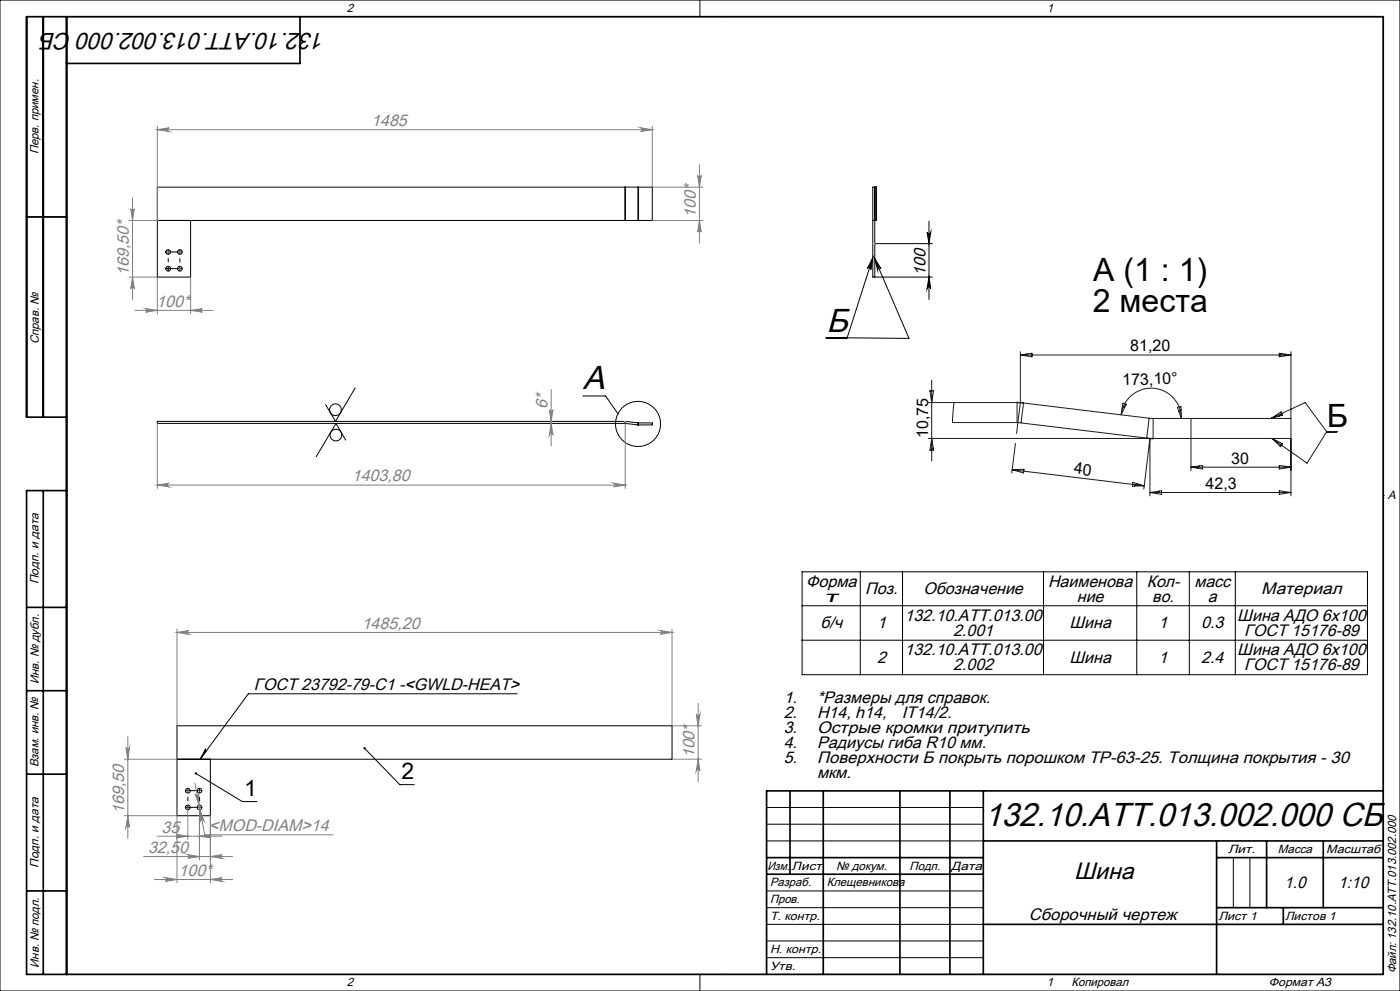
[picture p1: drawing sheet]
<svg xmlns="http://www.w3.org/2000/svg" width="420mm" height="297mm" viewBox="0 0 420 297" stroke-linecap="round" stroke-linejoin="round" font-family="sans-serif">
<g fill="none" stroke="#000" stroke-width=".3">
<path d="M0 0h420v297h-420zM20 5h395v287h-395zM210 0v5M217.5 5h.1M187.5 56.1h.1M187.5 56.1h-140.3v26.9h10v-16.9M187.5 56.1v10M187.6 56.1h3.8M187.6 56.1v10M191.4 56.1h.2M191.4 56.1v10M191.6 56.1v10"/>
<path d="M191.6 56.1h4.1v10h-4.1M262.4 56.1h.1M262.4 56.1v26.9M262.9 56.1v10M262.9 56.1h-1.1v26.9h17.9M8 65h12M47.2 66.1h140.3M187.5 66.1h.1M187.6 66.1h3.8M191.4 66.1h.2M261.8 77.3l-.5 3.5a.54 .54 0 0 0-.4-.7 .54 .54 0 0 0-.7 .3zM261.8 66.1h1.1"/>
<path d="M261.8 77.3l-7.7 23.9M262.4 66.1h.1M262.4 77.5l1.9 3a.54 .54 0 0 0-.7-.2 .54 .54 0 0 0-.3 .7zM262.4 77.5l10.3 23.9-18.6-.2M262.5 73h17.2M278.1 69.5a.55 .55 0 0 0 .6 .5 .55 .55 0 0 0 .5-.5l-.5 3.5zM278.7 66.3v23.4M50.3 80.5h.3M50.4 80.4v.2M278.7 83l.5 3.5a.55 .55 0 0 0-.5-.5 .55 .55 0 0 0-.6 .5zM106.5 116.3l-5.9 10-2.9-5M174.8 118.7h6.9l3.7 5.3"/>
<path d="M247.9 101.2h6.2M103.7 131.9l-2.9-5-5.9 10M187.5 126.9h.1M187.5 126.3h.2M187.5 126.3v.6M187.5 126.3h-140.3v.6h140.3M187.6 126.9l3.8 .4M187.7 126.3l-.1 .6M187.7 126.3l3.8 .4M191.4 127.3h.2M191.5 126.7h.1M191.5 126.7l-.1 .6"/>
<path d="M191.6 126.7v.6M191.6 126.7h4.1v.6h-4.1M20 148.5h.1M415 148.5h.1M240.6 171.4h169.6v30.8h-169.6zM258.1 171.4v30.8M270.8 171.4v30.8M313.1 171.4v30.8M341 171.4v30.8M356.8 171.4v30.8M370.6 171.4v30.8M240.6 181.5h169.6"/>
<path d="M240.6 191.9h169.6M155.2 207.9h-80.7l-14.5 19.6M53.1 227.5h148.5v-10h-148.5v27h10v-17M58.8 231.8l13.9 8.4h4.3M61.7 224.4l.1 .7-1.8 2.4zM109.4 224.3l10.5 10.9h4.3M56.2 242h.2M56.3 241.9v.2M230 242h65M230 247h65M230 252h65M370 257v15"/>
<path d="M375 257v15M230 267h65M230 272h65M230 277h65M210 292v5M217.5 292h.1M230 282h65M230 287h65"/>
<circle cx="50.4" cy="75.5" r=".71"/>
<circle cx="53.9" cy="75.5" r=".71"/>
<circle cx="50.4" cy="80.5" r=".7"/>
<circle cx="53.9" cy="80.5" r=".71"/>
<circle cx="100.6" cy="122.8" r="1.75"/>
<circle cx="100.8" cy="130.4" r="1.76"/>
<circle cx="191.4" cy="127.1" r="6.8"/>
<circle cx="56.3" cy="237" r=".71"/>
<circle cx="59.9" cy="237" r=".69"/>
<circle cx="56.3" cy="242" r=".71"/>
<circle cx="59.9" cy="242" r=".7"/>
</g>
<g fill="none" stroke="#808080" stroke-width=".3">
<path d="M47.2 38.9l3.5-.6a.55 .55 0 0 0-.5 .6 .55 .55 0 0 0 .5 .5zM47.2 37.8v28.3h-8.4M47.2 38.9h148.5M192.2 38.3l3.5 .6-3.5 .5a.55 .55 0 0 0 .5-.5 .55 .55 0 0 0-.5-.6zM195.7 37.8v18.3M39.8 59.3v30.4M195.7 56.1h15.1M209.3 52.6a.53 .53 0 0 0 .5 .5 .53 .53 0 0 0 .6-.5l-.6 3.5zM209.8 49.4v23.4M39.2 62.6a.53 .53 0 0 0 .6 .5 .53 .53 0 0 0 .5-.5l-.5 3.5zM195.7 66.1h15.1M209.8 66.1l.6 3.5a.53 .53 0 0 0-.6-.5 .53 .53 0 0 0-.5 .5z"/>
<path d="M38.8 83h8.4v11M39.8 83l.5 3.5a.53 .53 0 0 0-.5-.5 .53 .53 0 0 0-.6 .5zM40.5 93h23.4M43.7 92.5l3.5 .5-3.5 .6a.53 .53 0 0 0 .5-.6 .53 .53 0 0 0-.5-.5zM57.2 93l3.5-.5a.53 .53 0 0 0-.5 .5 .53 .53 0 0 0 .5 .6zM57.2 83v11M165.3 116.7v16.9M47.2 126.9v19.5M164.8 122.8a.53 .53 0 0 0 .5 .5 .53 .53 0 0 0 .6-.5l-.6 3.5zM165.3 126.9l.6 3.5a.53 .53 0 0 0-.6-.5 .53 .53 0 0 0-.5 .5zM187.6 126.3v20.1M47.2 145.4l3.5-.6a.55 .55 0 0 0-.5 .6 .55 .55 0 0 0 .5 .5z"/>
<path d="M47.2 145.4h140.4M184.1 144.8l3.5 .6-3.5 .5a.55 .55 0 0 0 .5-.5 .55 .55 0 0 0-.5-.6zM53.1 189.5l3.5-.5a.55 .55 0 0 0-.5 .5 .55 .55 0 0 0 .5 .6zM53.1 188.5v39M53.1 189.5h148.5M198.1 189l3.5 .5-3.5 .6a.55 .55 0 0 0 .5-.6 .55 .55 0 0 0-.5-.5zM201.6 188.5v29h8.8M208.9 214a.55 .55 0 0 0 .5 .5 .55 .55 0 0 0 .6-.5l-.6 3.5zM209.4 210.8v23.5M37.3 227.5h15.8M37.8 224a.55 .55 0 0 0 .5 .5 .55 .55 0 0 0 .6-.5l-.6 3.5zM38.3 220.8v30.4"/>
<path d="M58.5 234.7l2.9 15.5h38.5M58.5 237.9a.54 .54 0 0 0 .6 .5 .54 .54 0 0 0 .5-.6l.1 3.5zM201.6 227.5h8.8M209.4 227.5l.6 3.5a.55 .55 0 0 0-.6-.5 .55 .55 0 0 0-.5 .5zM37.3 244.5h15.8v20.1M38.3 244.5l.6 3.5a.55 .55 0 0 0-.6-.5 .55 .55 0 0 0-.5 .5zM43.1 256.7h26.7M47.1 250.6h19.5M52.8 250.1l3.5 .5-3.5 .5a.53 .53 0 0 0 .5-.5 .53 .53 0 0 0-.5-.5zM56.3 256.1l3.5 .6-3.5 .5a.55 .55 0 0 0 .6-.5 .55 .55 0 0 0-.6-.6zM56.3 242v9.6M59.8 250.6l3.6-.5a.53 .53 0 0 0-.6 .5 .53 .53 0 0 0 .6 .5z"/>
<path d="M59.8 242v15.7M60 242.7l1.2 3.3a.54 .54 0 0 0-.7-.4 .54 .54 0 0 0-.4 .6zM63.1 256.7l3.5-.6a.55 .55 0 0 0-.5 .6 .55 .55 0 0 0 .5 .5zM63.1 244.5v20.1M46.4 263.6h23.4M49.6 263l3.5 .6-3.5 .5a.55 .55 0 0 0 .5-.5 .55 .55 0 0 0-.5-.6zM63.1 263.6l3.5-.6a.55 .55 0 0 0-.5 .6 .55 .55 0 0 0 .5 .5z"/>
</g>
<g fill="none" stroke="#191924" stroke-width=".3">
<path d="M279 117.2h1.1l-.6 3.4zM279.1 117.2h-.1M279.5 113.9v24.2M306.1 105.4v15.2l-.7 6M306.1 106.4l3.5-.5v1zM306.1 106.4h81.2M308.1 106.1l-.5 .5M383.8 105.9l3.5 .5-3.5 .5zM384.6 106l-.8 .7M387.3 105.4v43.2M278.5 120.6h28.6M278.5 131.4h108.8"/>
<path d="M279.5 131.4l.6 3.5h-1.1zM280 134.2l-.7 .7M286.2 120.6l-.4 6h19.3M304.6 132.9l-1.1 8.9M305.1 120.5l1.9 .3M305.1 126.6l1.2 .1M305.4 126.6l-.4 3.3M306.3 126.7l37.7 4.6M307.1 120.8l-2-.2v6M307.1 120.8l37.6 4.5M307.1 120.8l-.8 5.9M336.3 124.3a9.1 9.1 0 0 1 9.6-8 9.1 9.1 0 0 1 8.5 9.1"/>
<path d="M336.9 120.8l1 .3-1.6 3.2zM337.9 121.2l-1.3 1.3M344 131.3l2 .2M344.7 125.3l1.2 .1M344.7 125.3l-.7 6M345.9 125.4v6l-1.9-.1M345.9 125.4h41.4M353.2 122.1l1.1-.2 .1 3.5zM354.3 122.7l-.6 .7M357.3 125.4v15.6M359.9 139.6l-.7 .7M381.3 125.4l3-2 .4 1z"/>
<path d="M381.3 125.4l10.2-4.8 6.5 8.8M381.6 131.4l3.2 1.6-.6 .9zM383.8 139.5l3.5 .5-3.5 .5zM384.5 124l-.7 .7M384.6 132.9l-.7 .7M386.5 139.9l-.2 .3M398 129.4h3.1M398 129.4l-5.9 9.4-10.5-7.4M303.7 140.8l3.5-.2-.1 1.1zM303.7 140.8l39.6 4.8M304.9 140.8l-.3 .2M339.9 144.6l3.4 1-3.6 .1z"/>
<path d="M341.1 145l-.7 .7M343.1 146.6l1.9-15.2v17.2M345 147.6l3.5-.5v1.1zM345 147.6h42.3M347.8 147.2l-.7 .8M357.3 140l3.5-.5v1zM357.3 140h30M383.8 147.1l3.5 .5-3.5 .6zM383.9 147.1h-.1"/>
</g>
<g fill="none" stroke="#000" stroke-width=".3" stroke-dasharray="15.2 1.3 1.3 1.3" stroke-linecap="butt">
<path d="M50.3 75.5h-.6M50.5 75.5v-.1M50.5 75.5h-.1M50.5 75.5v.1M50.5 75.5h.1M50.5 75.3v-.6M50.7 75.5h3.1M54 75.5v-.1M54 75.5h-.1M54 75.5v.1M54 75.5h.1M54 75.3v-.6"/>
<path d="M54.2 75.5h.6M50.3 80.5h-.6M50.5 80.7v.6M50.7 80.5h3.1M54 80.5v-.1M54 80.5h-.1M54 80.5v.1M54 80.5h.1M54 80.7v.6M54.2 80.5h.6M56.2 237h-.6M56.4 237v-.1"/>
<path d="M56.4 237h-.1M56.4 237v.1M56.4 237h.1M56.4 236.8v-.6M56.6 237h3.1M59.9 237v-.1M59.9 237h-.1M59.9 237v.1M59.9 237h.1M59.9 236.8v-.6M60.1 237h.6M56.2 242h-.6"/>
<path d="M56.4 242.2v.6M56.6 242h3.1M59.9 242v-.1M59.9 242h-.1M59.9 242v.1M59.9 242h.1M59.9 242.2v.6M60.1 242h.6"/>
</g>
<path d="M50.5 80.3v-4.6M54 80.3v-4.6M56.4 241.8v-4.6M59.9 241.8v-4.6" fill="none" stroke="#000" stroke-width=".3" stroke-dasharray="15.2 1.3 1.3 1.3" stroke-dashoffset="14.8" stroke-linecap="butt"/>
<g fill="none" stroke="#000" stroke-width=".5">
<path d="M13 5v120M20 5v287M90 5v14h-70M8 65h12M20 125h-12v-120h407v287h-407v-145h12M13 147v145M8 182h12M8 207h12M8 232h12M237 237v25M247 237v55M270 237v55"/>
<path d="M285 237v55M295 237v55M415 237h-185v55M230 257h65M295 252h120M365 252v40M365 257h50M380 252v20M397 252v20M8 267h12M230 262h65M295 277h120"/>
<path d="M365 272h50M385 272v5"/>
</g>
<path d="M261.8 73h.6M187.5 126.3h.2" fill="none" stroke="#c0c0c0" stroke-width=".3"/>
<g fill="#000">
<path d="M61.7 224.4l.1 .7-1.8 2.4z"/>
<path d="M261.8 77.3l-.5 3.5a.54 .54 0 0 0-.4-.7 .54 .54 0 0 0-.7 .3zM262.4 77.5l1.9 3a.54 .54 0 0 0-.7-.2 .54 .54 0 0 0-.3 .7z"/>
<path d="M58.5 231.5l.3 .3-.3-.2a.36 .36 0 0 0 .2 .6 .36 .36 0 0 0 .4-.5 .36 .36 0 0 0-.6-.2zM109.1 224a.37 .37 0 0 0 .2 .6 .37 .37 0 0 0 .5-.4 .37 .37 0 0 0-.6-.3l.2 .4z"/>
</g>
<g fill="#808080">
<path d="M57.2 93l3.5-.5a.53 .53 0 0 0-.5 .5 .53 .53 0 0 0 .5 .6zM43.7 92.5l3.5 .5-3.5 .6a.53 .53 0 0 0 .5-.6 .53 .53 0 0 0-.5-.5zM59.8 250.6l3.6-.5a.53 .53 0 0 0-.6 .5 .53 .53 0 0 0 .6 .5zM52.8 250.1l3.5 .5-3.5 .5a.53 .53 0 0 0 .5-.5 .53 .53 0 0 0-.5-.5zM63.1 263.6l3.5-.6a.55 .55 0 0 0-.5 .6 .55 .55 0 0 0 .5 .5zM49.6 263l3.5 .6-3.5 .5a.55 .55 0 0 0 .5-.5 .55 .55 0 0 0-.5-.6z"/>
<path d="M58.5 237.9l1.2 3.4-.1-3.5a.54 .54 0 0 1-.5 .6 .54 .54 0 0 1-.6-.5zM60 242.7l.1 3.5a.54 .54 0 0 1 .4-.6 .54 .54 0 0 1 .7 .4z"/>
<path d="M63.1 256.7l3.5-.6a.55 .55 0 0 0-.5 .6 .55 .55 0 0 0 .5 .5zM56.3 256.1l3.5 .6-3.5 .5a.55 .55 0 0 0 .6-.5 .55 .55 0 0 0-.6-.6z"/>
<path d="M165.3 126.9l.6 3.5a.53 .53 0 0 0-.6-.5 .53 .53 0 0 0-.5 .5zM164.8 122.8a.53 .53 0 0 0 .5 .5 .53 .53 0 0 0 .6-.5l-.6 3.5z"/>
<path d="M39.2 62.6a.53 .53 0 0 0 .6 .5 .53 .53 0 0 0 .5-.5l-.5 3.5zM39.8 83l.5 3.5a.53 .53 0 0 0-.5-.5 .53 .53 0 0 0-.6 .5zM37.8 224a.55 .55 0 0 0 .5 .5 .55 .55 0 0 0 .6-.5l-.6 3.5zM38.3 244.5l.6 3.5a.55 .55 0 0 0-.6-.5 .55 .55 0 0 0-.5 .5z"/>
<path d="M209.3 52.6a.53 .53 0 0 0 .5 .5 .53 .53 0 0 0 .6-.5l-.6 3.5zM209.8 66.1l.6 3.5a.53 .53 0 0 0-.6-.5 .53 .53 0 0 0-.5 .5zM208.9 214a.55 .55 0 0 0 .5 .5 .55 .55 0 0 0 .6-.5l-.6 3.5zM209.4 227.5l.6 3.5a.55 .55 0 0 0-.6-.5 .55 .55 0 0 0-.5 .5z"/>
<path d="M47.2 38.9l3.5-.6a.55 .55 0 0 0-.5 .6 .55 .55 0 0 0 .5 .5zM192.2 38.3l3.5 .6-3.5 .5a.55 .55 0 0 0 .5-.5 .55 .55 0 0 0-.5-.6zM53.1 189.5l3.5-.5a.55 .55 0 0 0-.5 .5 .55 .55 0 0 0 .5 .6zM198.1 189l3.5 .5-3.5 .6a.55 .55 0 0 0 .5-.6 .55 .55 0 0 0-.5-.5z"/>
</g>
<path d="M278.1 69.5a.55 .55 0 0 0 .6 .5 .55 .55 0 0 0 .5-.5l-.5 3.5zM278.7 83l.5 3.5a.55 .55 0 0 0-.5-.5 .55 .55 0 0 0-.6 .5z" fill="#000"/>
<path d="M184.1 144.8l3.5 .6-3.5 .5a.55 .55 0 0 0 .5-.5 .55 .55 0 0 0-.5-.6zM47.2 145.4l3.5-.6a.55 .55 0 0 0-.5 .6 .55 .55 0 0 0 .5 .5z" fill="#808080"/>
<g font-size="10">
<text x="247.9" y="99.6">Б</text>
<text x="174.9" y="116.6">A</text>
<text x="295.3" y="247.6">132.10.ATT.013.002.000 СБ</text>
</g>
<g font-size="9.6">
<text x="328" y="84.3">A (1 : 1)</text>
<text x="327.8" y="93.4">2 места</text>
<text x="398" y="128">Б</text>
</g>
<g font-size="7.1">
<text x="97.7" y="9.8" transform="rotate(-180 97.7 9.8)">132.10.ATT.013.002.000 СБ</text>
<text x="322.3" y="263.5">Шина</text>
</g>
<g font-size="6.9">
<text x="120.5" y="233.6">2</text>
<text x="73.2" y="238.7">1</text>
</g>
<g font-size="5" fill="#808080">
<text x="111.4" y="37.8">1485</text>
<text x="208.8" y="65.4" transform="rotate(-90 208.8 65.4)">100*</text>
<text x="38.7" y="82.7" transform="rotate(-90 38.7 82.7)">169,50*</text>
<text x="46.9" y="91.9">100*</text>
<text x="164.3" y="122.6" transform="rotate(-90 164.3 122.6)">6*</text>
<text x="105.5" y="144.3">1403,80</text>
<text x="108.5" y="188.4">1485,20</text>
<text x="208.4" y="227.3" transform="rotate(-90 208.4 227.3)">100*</text>
<text x="37.3" y="244" transform="rotate(-90 37.3 244)">169,50</text>
<text x="48.5" y="249.5">35</text>
<text x="62.8" y="249.1">&lt;MOD-DIAM&gt;14</text>
<text x="44.4" y="255.6">32,50</text>
<text x="53.6" y="262.5">100*</text>
</g>
<g font-size="5">
<text x="277.6" y="82.6" transform="rotate(-90 277.6 82.6)">100</text>
<text x="241.8" y="175.8">Форма</text>
<text x="259.6" y="178.1">Поз.</text>
<text x="277" y="178.1">Обозначение</text>
<text x="314.4" y="175.8">Наименова</text>
<text x="344" y="175.8">Кол-</text>
<text x="358.3" y="175.8">масс</text>
<text x="378.4" y="178.1">Материал</text>
<text x="247.4" y="180.3">т</text>
<text x="323.1" y="180.3">ние</text>
<text x="345.7" y="180.3">во.</text>
<text x="362.4" y="180.3">а</text>
<text x="246.1" y="188.3">б/ч</text>
<text x="263.1" y="188.3">1</text>
<text x="271.4" y="186.1">132.10.ATT.013.00</text>
<text x="285.9" y="190.6">2.001</text>
<text x="320.9" y="188.3">Шина</text>
<text x="347.6" y="188.3">1</text>
<text x="360.4" y="188.3">0.3</text>
<text x="371.2" y="186.1">Шина АДО 6х100</text>
<text x="373.2" y="190.6">ГОСТ 15176-89</text>
<text x="271.4" y="196.4">132.10.ATT.013.00</text>
<text x="371.2" y="196.4">Шина АДО 6х100</text>
<text x="263.1" y="198.7">2</text>
<text x="285.9" y="200.9">2.002</text>
<text x="320.9" y="198.7">Шина</text>
<text x="347.6" y="198.7">1</text>
<text x="360.4" y="198.7">2.4</text>
<text x="373.2" y="200.9">ГОСТ 15176-89</text>
<text x="76.2" y="206.8">ГОСТ 23792-79-С1 -&lt;GWLD-HEAT&gt;</text>
<text x="235.1" y="210.6">1.</text>
<text x="235.1" y="215.2">2.</text>
<text x="245.1" y="210.6">*Размеры для справок.</text>
<text x="245.1" y="215.2">H14, h14,</text>
<text x="270.5" y="215.2">IT14/2.</text>
<text x="235.1" y="219.7">3.</text>
<text x="245.1" y="219.7">Острые кромки притупить</text>
<text x="235.1" y="224.2">4.</text>
<text x="245.1" y="224.2">Радиусы гиба R10 мм.</text>
<text x="235.1" y="228.7">5.</text>
<text x="245.1" y="228.7">Поверхности Б покрыть порошком ТР-63-25. Толщина покрытия - 30</text>
<text x="245.1" y="233.3">мкм.</text>
<text x="385.3" y="266.1">1.0</text>
<text x="401.5" y="266.1">1:10</text>
<text x="308.6" y="275.6">Сборочный чертеж</text>
</g>
<g font-size="4.8">
<text x="339.1" y="105.3">81,20</text>
<text x="336.7" y="115.5" transform="rotate(-2 336.7 115.5)">173,10°</text>
<text x="278.5" y="131.2" transform="rotate(-90 278.5 131.2)">10,75</text>
<text x="322" y="141.9" transform="rotate(7 322 141.9)">40</text>
<text x="369.3" y="138.9">30</text>
<text x="361.7" y="146.5">42,3</text>
</g>
<g font-size="3.6">
<text x="104" y="3.6">2</text>
<text x="314" y="3.6">1</text>
<text x="11.6" y="46.3" transform="rotate(-90 11.6 46.3)">Перв. примен.</text>
<text x="11.6" y="103.2" transform="rotate(-90 11.6 103.2)">Справ. №</text>
<text x="416.4" y="149.6">A</text>
<text x="11.6" y="175.1" transform="rotate(-90 11.6 175.1)">Подп. и дата</text>
<text x="11.6" y="205" transform="rotate(-90 11.6 205)">Инв. № дубл.</text>
<text x="11.6" y="230" transform="rotate(-90 11.6 230)">Взам. инв. №</text>
<text x="368.4" y="255.6">Лит.</text>
<text x="383.4" y="255.6">Масса</text>
<text x="397.8" y="255.6">Масштаб</text>
<text x="11.6" y="260.1" transform="rotate(-90 11.6 260.1)">Подп. и дата</text>
<text x="230.2" y="260.6">Изм.</text>
<text x="237.5" y="260.6">Лист</text>
<text x="250.9" y="260.6">№ докум.</text>
<text x="272.9" y="260.6">Подп.</text>
<text x="285.4" y="260.6">Дата</text>
<text x="231" y="265.6">Разраб.</text>
<text x="248" y="265.6">Клещевникова</text>
<text x="231" y="275.6">Т. контр.</text>
<text x="231" y="270.6">Пров.</text>
<text x="365.5" y="275.6">Лист 1</text>
<text x="385.5" y="275.6">Листов 1</text>
<text x="231" y="285.6">Н. контр.</text>
<text x="11.6" y="290" transform="rotate(-90 11.6 290)">Инв. № подл.</text>
<text x="231" y="290.6">Утв.</text>
<text x="418.8" y="291.8" transform="rotate(-90 418.8 291.8)">Файл: 132.10.ATT.013.002.000</text>
<text x="104" y="295.6">2</text>
<text x="314" y="295.6">1</text>
<text x="321.5" y="295.6">Копировал</text>
<text x="380.7" y="295.6">Формат А3</text>
</g>
</svg>
